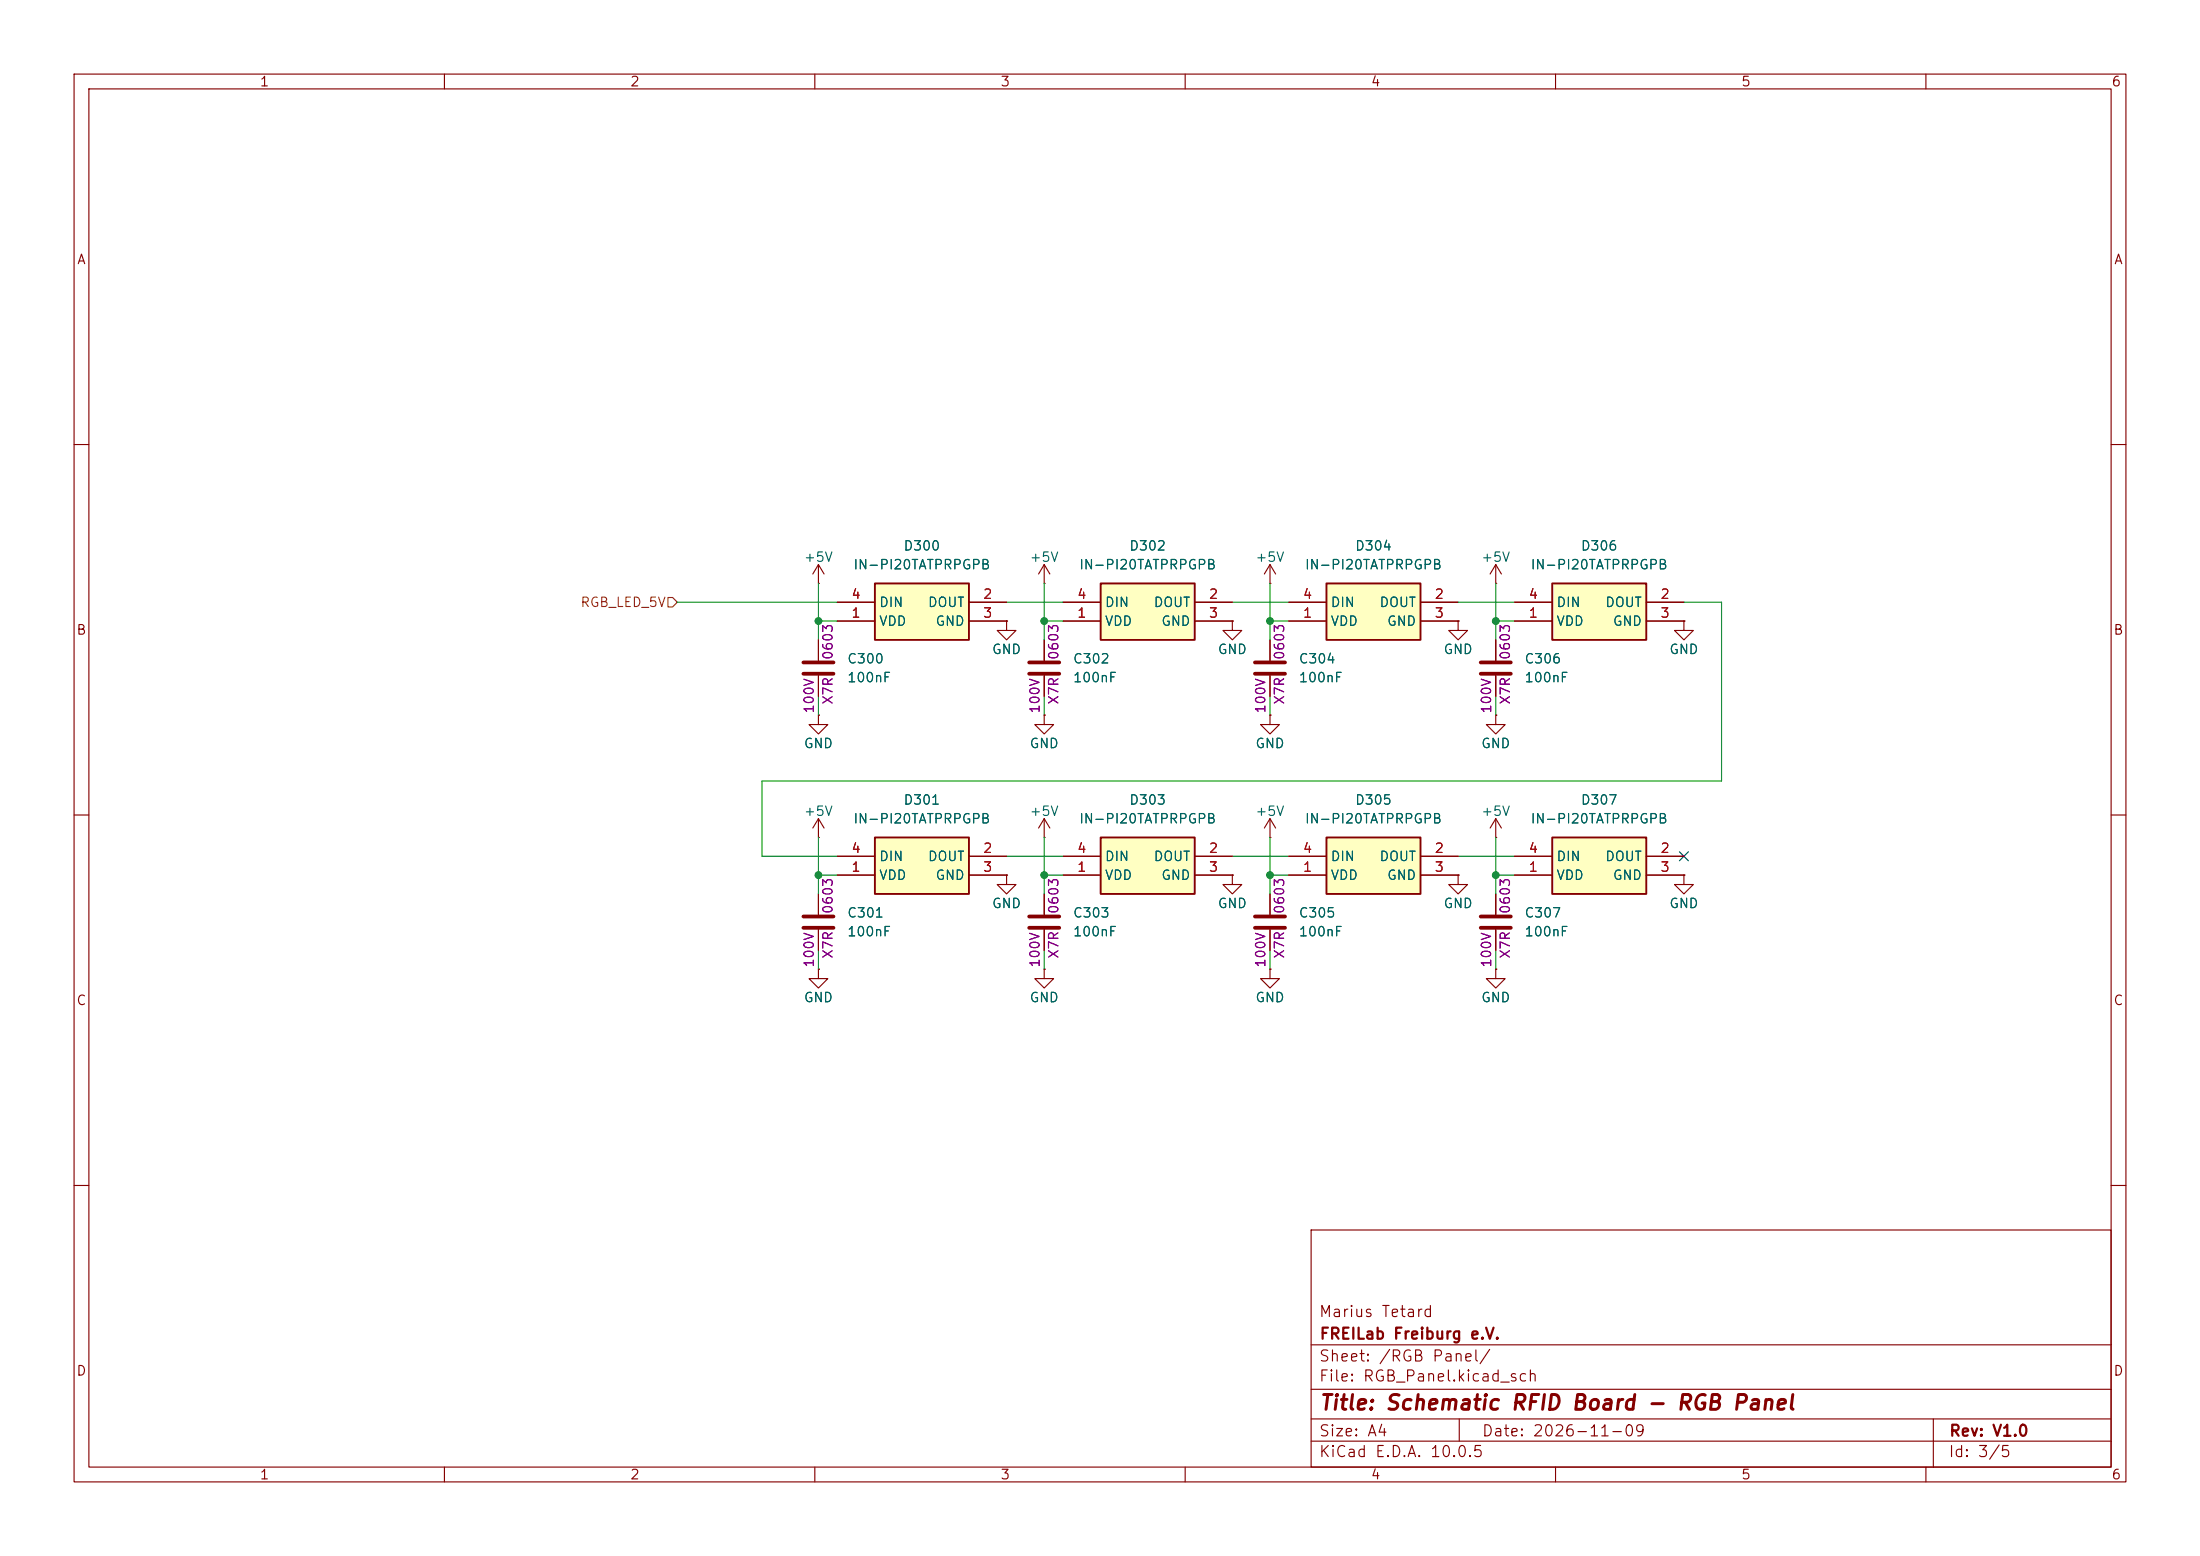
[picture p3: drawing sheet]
<svg xmlns="http://www.w3.org/2000/svg" width="297mm" height="210mm" viewBox="0 0 297 210" stroke-linecap="round" stroke-linejoin="round" font-family="sans-serif">
<g fill="none" stroke="#840000" stroke-width=".15">
<path d="M10 10h277v190h-277zM12 12h273v186h-273zM60 10v2M110 10v2M160 10v2M210 10v2M260 10v2M10 60h2M285 60h2M110.5 96.5v1.3h1.3l-1.3 1.3-1.3-1.3h1.3M110.5 96.5h.1M110.5 86.4v2.8"/>
<path d="M110.5 91.2v2.8M135.9 83.8v1.3h1.3l-1.3 1.3-1.3-1.3h1.3M135.9 83.8h.1M141 86.4v2.8M141 91.2v2.8M10 110h2M196.8 118.1v1.3h1.3l-1.3 1.3-1.2-1.3h1.2M196.8 118.1h.1M201.9 113h.1M201.9 110.5l-.7 1.3M201.9 110.5l.8 1.3M201.9 110.5v2.5"/>
<path d="M285 110h2M141 120.7v2.7M141 125.5v2.8M171.4 130.8v1.3h1.3l-1.3 1.3-1.2-1.3h1.2M171.4 130.8h.1M171.4 120.7v2.7M171.4 125.5v2.8M201.9 130.8v1.3h1.3l-1.3 1.3-1.2-1.3h1.2M201.9 130.8h.1M201.9 120.7v2.7M201.9 125.5v2.8M10 160h2"/>
<path d="M177 166h108v32h-108zM285 160h2M60 198v2M110 198v2M160 198v2M177 194.5h108M177 191.5h108M177 187.5h108M177 181.5h108M197 191.5v3M210 198v2M260 198v2"/>
<path d="M261 191.5v6.5"/>
</g>
<path d="M108.5 89.4h4M108.5 90.9h4M138.9 89.4h4.1M138.9 90.9h4.1M138.9 123.7h4.1M138.9 125.2h4.1M169.4 123.7h4.1M169.4 125.2h4.1M199.9 123.7h4.1M199.9 125.2h4.1" fill="none" stroke="#840000" stroke-width=".51"/>
<path d="M148.6 78.7h12.7v7.7h-12.7z" fill="#ffffc2"/>
<path d="M148.6 78.7h12.7v7.7h-12.7z" fill="none" stroke="#840000" stroke-width=".25"/>
<path d="M143.5 83.8h5.1M143.5 81.3h5.1M161.3 83.8h5.1M161.3 81.3h5.1M171.4 86.4v2.8M171.4 91.2v2.8M196.8 83.8v1.3h1.3l-1.3 1.3-1.2-1.3h1.2M196.8 83.8h.1" fill="none" stroke="#840000" stroke-width=".15"/>
<path d="M169.4 89.4h4.1M169.4 90.9h4.1" fill="none" stroke="#840000" stroke-width=".51"/>
<path d="M179.1 78.7h12.7v7.7h-12.7z" fill="#ffffc2"/>
<path d="M179.1 78.7h12.7v7.7h-12.7z" fill="none" stroke="#840000" stroke-width=".25"/>
<g fill="none" stroke="#840000" stroke-width=".15">
<path d="M171.4 78.7h.1M171.4 76.2l-.7 1.3M171.4 76.2l.8 1.3M171.4 76.2v2.5M171.4 96.5v1.3h1.3l-1.3 1.3-1.2-1.3h1.2M171.4 96.5h.1M174 83.8h5.1M174 81.3h5.1M191.8 83.8h5M191.8 81.3h5M110.5 113h.1M110.5 110.5l-.8 1.3"/>
<path d="M110.5 110.5l.8 1.3M110.5 110.5v2.5"/>
</g>
<path d="M118.1 113h12.7v7.7h-12.7z" fill="#ffffc2"/>
<path d="M118.1 113h12.7v7.7h-12.7z" fill="none" stroke="#840000" stroke-width=".25"/>
<g fill="none" stroke="#840000" stroke-width=".15">
<path d="M110.5 78.7h.1M110.5 76.2l-.8 1.3M110.5 76.2l.8 1.3M110.5 76.2v2.5M141 78.7h.1M141 76.2l-.8 1.3M141 76.2l.7 1.3M141 76.2v2.5M201.9 86.4v2.8M201.9 91.2v2.8M113 118.1h5.1M113 115.6h5.1"/>
<path d="M130.8 118.1h5.1M130.8 115.6h5.1M141 130.8v1.3h1.2l-1.2 1.3-1.3-1.3h1.3M141 130.8h.1"/>
</g>
<path d="M199.9 89.4h4.1M199.9 90.9h4.1" fill="none" stroke="#840000" stroke-width=".51"/>
<path d="M118.1 78.7h12.7v7.7h-12.7z" fill="#ffffc2"/>
<path d="M118.1 78.7h12.7v7.7h-12.7z" fill="none" stroke="#840000" stroke-width=".25"/>
<path d="M201.9 78.7h.1M201.9 76.2l-.7 1.3M201.9 76.2l.8 1.3M201.9 76.2v2.5M113 83.8h5.1M113 81.3h5.1M130.8 83.8h5.1M130.8 81.3h5.1M201.9 96.5v1.3h1.3l-1.3 1.3-1.2-1.3h1.2M201.9 96.5h.1M227.3 83.8v1.3h1.3l-1.3 1.3-1.2-1.3h1.2M227.3 83.8h.1" fill="none" stroke="#840000" stroke-width=".15"/>
<path d="M209.5 78.7h12.7v7.7h-12.7z" fill="#ffffc2"/>
<path d="M209.5 78.7h12.7v7.7h-12.7z" fill="none" stroke="#840000" stroke-width=".25"/>
<path d="M166.4 83.8v1.3h1.2l-1.2 1.3-1.3-1.3h1.3M166.4 83.8h.1M204.5 83.8h5M204.5 81.3h5M222.2 83.8h5.1M222.2 81.3h5.1M227.3 118.1v1.3h1.3l-1.3 1.3-1.2-1.3h1.2M227.3 118.1h.1M110.5 130.8v1.3h1.3l-1.3 1.3-1.3-1.3h1.3M110.5 130.8h.1M110.5 120.7v2.7M110.5 125.5v2.8" fill="none" stroke="#840000" stroke-width=".15"/>
<path d="M108.5 123.7h4M108.5 125.2h4" fill="none" stroke="#840000" stroke-width=".51"/>
<path d="M209.5 113h12.7v7.7h-12.7z" fill="#ffffc2"/>
<path d="M209.5 113h12.7v7.7h-12.7z" fill="none" stroke="#840000" stroke-width=".25"/>
<path d="M204.5 118.1h5M204.5 115.6h5M222.2 118.1h5.1M222.2 115.6h5.1" fill="none" stroke="#840000" stroke-width=".15"/>
<path d="M179.1 113h12.7v7.7h-12.7z" fill="#ffffc2"/>
<path d="M179.1 113h12.7v7.7h-12.7z" fill="none" stroke="#840000" stroke-width=".25"/>
<path d="M166.4 118.1v1.3h1.2l-1.2 1.3-1.3-1.3h1.3M166.4 118.1h.1M174 118.1h5.1M174 115.6h5.1M191.8 118.1h5M191.8 115.6h5" fill="none" stroke="#840000" stroke-width=".15"/>
<path d="M148.6 113h12.7v7.7h-12.7z" fill="#ffffc2"/>
<path d="M148.6 113h12.7v7.7h-12.7z" fill="none" stroke="#840000" stroke-width=".25"/>
<g fill="none" stroke="#840000" stroke-width=".15">
<path d="M110.5 96.5h.1M110.5 86.4v2.8M110.5 91.2v2.8M113 83.8h5.1M113 81.3h5.1M130.8 83.8h5.1M130.8 81.3h5.1M135.9 83.8h.1M141 96.5v1.3h1.2l-1.2 1.3-1.3-1.3h1.3M141 96.5h.1M141 86.4v2.8M141 91.2v2.8"/>
<path d="M143.5 83.8h5.1M143.5 81.3h5.1M161.3 83.8h5.1M161.3 81.3h5.1M166.4 83.8h.1M171.4 96.5h.1M171.4 86.4v2.8M171.4 91.2v2.8M174 83.8h5.1M174 81.3h5.1M191.8 83.8h5M191.8 81.3h5"/>
<path d="M196.8 83.8h.1M201.9 96.5h.1M201.9 86.4v2.8M201.9 91.2v2.8M204.5 83.8h5M204.5 81.3h5M222.2 83.8h5.1M222.2 81.3h5.1M227.3 83.8h.1M113 118.1h5.1M113 115.6h5.1M130.8 118.1h5.1"/>
<path d="M130.8 115.6h5.1M135.9 118.1v1.3h1.3l-1.3 1.3-1.3-1.3h1.3M135.9 118.1h.1M141 113h.1M141 110.5l-.8 1.3M141 110.5l.7 1.3M141 110.5v2.5M143.5 118.1h5.1M143.5 115.6h5.1M161.3 118.1h5.1M161.3 115.6h5.1M166.4 118.1h.1"/>
<path d="M171.4 113h.1M171.4 110.5l-.7 1.3M171.4 110.5l.8 1.3M171.4 110.5v2.5M174 118.1h5.1M174 115.6h5.1M191.8 118.1h5M191.8 115.6h5M196.8 118.1h.1M204.5 118.1h5M204.5 115.6h5M222.2 118.1h5.1"/>
<path d="M222.2 115.6h5.1M227.3 118.1h.1M110.5 130.8h.1M110.5 120.7v2.7M110.5 125.5v2.8M141 130.8h.1M141 120.7v2.7M141 125.5v2.8M171.4 130.8h.1M171.4 120.7v2.7M171.4 125.5v2.8M201.9 130.8h.1"/>
<path d="M201.9 120.7v2.7M201.9 125.5v2.8"/>
</g>
<path d="M90.2 80.6h.6l.6 .7-.6 .6h-.6z" fill="none" stroke="#725600" stroke-width=".15"/>
<g fill="none" stroke="#009600" stroke-width=".15">
<path d="M110.5 78.7v7.7M141 78.7v7.7M171.4 78.7v7.7M201.9 78.7v7.7M91.4 81.3h21.6M110.5 94v2.5M110.5 83.8h2.5M135.9 81.3h7.6M141 94v2.5M141 83.8h2.5M166.4 81.3h7.6M171.4 94v2.5"/>
<path d="M171.4 83.8h2.6M196.8 81.3h7.7M201.9 94v2.5M201.9 83.8h2.6M227.3 81.3h5.1v24.1h-129.5v10.2h10.1M110.5 118.1h2.5M110.5 113v7.7M135.9 115.6h7.6M141 118.1h2.5M141 113v7.7M166.4 115.6h7.6M171.4 118.1h2.6"/>
<path d="M171.4 113v7.7M196.8 115.6h7.7M201.9 113v7.7M201.9 118.1h2.6M110.5 128.3v2.5M141 128.3v2.5M171.4 128.3v2.5M201.9 128.3v2.5"/>
</g>
<path d="M226.7 115l1.2 1.2M227.9 115l-1.2 1.2" fill="none" stroke="#000084" stroke-width=".15"/>
<g fill="#009600" stroke="#009600" stroke-width=".14">
<circle cx="201.9" cy="83.8" r=".46"/>
<circle cx="201.9" cy="118.1" r=".46"/>
<circle cx="171.4" cy="83.8" r=".46"/>
<circle cx="171.4" cy="118.1" r=".46"/>
<circle cx="141" cy="118.1" r=".46"/>
<circle cx="110.5" cy="118.1" r=".46"/>
<circle cx="141" cy="83.8" r=".46"/>
<circle cx="110.5" cy="83.8" r=".46"/>
</g>
<text font-size="2" fill="#840000" x="178" y="190.8">Title: Schematic RFID Board - RGB Panel</text>
<g font-size="1.5" fill="#840000">
<text x="178" y="178.1">Marius Tetard</text>
<text x="178" y="184.1">Sheet: /RGB Panel/</text>
<text x="178" y="181.1">FREILab Freiburg e.V.</text>
<text x="178" y="186.8">File: RGB_Panel.kicad_sch</text>
<text x="178" y="197">KiCad E.D.A. 10.0.5</text>
<text x="178" y="194.2">Size: A4</text>
<text x="200" y="194.2">Date: 2026-11-09</text>
<text x="263" y="197">Id: 3/5</text>
<text x="263" y="194.2">Rev: V1.0</text>
</g>
<g font-size="1.3" fill="#840000">
<text x="35" y="12">1</text>
<text x="85" y="12">2</text>
<text x="135" y="12">3</text>
<text x="185" y="12">4</text>
<text x="235" y="12">5</text>
<text x="285" y="12">6</text>
<text x="10.3" y="36">A</text>
<text x="285.3" y="36">A</text>
<text x="10.2" y="86">B</text>
<text x="285.2" y="86">B</text>
<text x="10.2" y="136">C</text>
<text x="285.2" y="136">C</text>
<text x="10.2" y="186">D</text>
<text x="285.2" y="186">D</text>
<text x="35" y="200">1</text>
<text x="85" y="200">2</text>
<text x="135" y="200">3</text>
<text x="185" y="200">4</text>
<text x="235" y="200">5</text>
<text x="285" y="200">6</text>
</g>
<g font-size="1.3" fill="#006464">
<text x="108.4" y="76.1">+5V</text>
<text x="115.1" y="77.2">IN-PI20TATPRPGPB</text>
<text x="121.9" y="74.6">D300</text>
<text x="138.9" y="76.1">+5V</text>
<text x="145.6" y="77.2">IN-PI20TATPRPGPB</text>
<text x="152.4" y="74.6">D302</text>
<text x="169.4" y="76.1">+5V</text>
<text x="176.1" y="77.2">IN-PI20TATPRPGPB</text>
<text x="182.8" y="74.6">D304</text>
<text x="199.9" y="76.1">+5V</text>
<text x="206.6" y="77.2">IN-PI20TATPRPGPB</text>
<text x="213.3" y="74.6">D306</text>
<text x="118.6" y="82.2">DIN</text>
<text x="125.2" y="82.2">DOUT</text>
<text x="149.1" y="82.2">DIN</text>
<text x="155.7" y="82.2">DOUT</text>
<text x="179.6" y="82.2">DIN</text>
<text x="186.1" y="82.2">DOUT</text>
<text x="210" y="82.2">DIN</text>
<text x="216.6" y="82.2">DOUT</text>
<text x="114.3" y="89.9">C300</text>
<text x="118.6" y="84.8">VDD</text>
<text x="126.2" y="84.8">GND</text>
<text x="133.8" y="88.6">GND</text>
<text x="144.8" y="89.9">C302</text>
<text x="149.1" y="84.8">VDD</text>
<text x="156.7" y="84.8">GND</text>
<text x="164.3" y="88.6">GND</text>
<text x="175.2" y="89.9">C304</text>
<text x="179.6" y="84.8">VDD</text>
<text x="187.2" y="84.8">GND</text>
<text x="194.8" y="88.6">GND</text>
<text x="205.7" y="89.9">C306</text>
<text x="210" y="84.8">VDD</text>
<text x="217.6" y="84.8">GND</text>
<text x="225.3" y="88.6">GND</text>
<text x="114.3" y="92.4">100nF</text>
<text x="144.8" y="92.4">100nF</text>
<text x="175.2" y="92.4">100nF</text>
<text x="205.7" y="92.4">100nF</text>
<text x="108.4" y="101.3">GND</text>
<text x="138.9" y="101.3">GND</text>
<text x="169.4" y="101.3">GND</text>
<text x="199.9" y="101.3">GND</text>
<text x="108.4" y="110.4">+5V</text>
<text x="115.1" y="111.5">IN-PI20TATPRPGPB</text>
<text x="121.9" y="108.9">D301</text>
<text x="138.9" y="110.4">+5V</text>
<text x="145.6" y="111.5">IN-PI20TATPRPGPB</text>
<text x="152.4" y="108.9">D303</text>
<text x="169.4" y="110.4">+5V</text>
<text x="176.1" y="111.5">IN-PI20TATPRPGPB</text>
<text x="182.8" y="108.9">D305</text>
<text x="199.9" y="110.4">+5V</text>
<text x="206.6" y="111.5">IN-PI20TATPRPGPB</text>
<text x="213.3" y="108.9">D307</text>
<text x="118.6" y="119.1">VDD</text>
<text x="118.6" y="116.5">DIN</text>
<text x="125.2" y="116.5">DOUT</text>
<text x="126.2" y="119.1">GND</text>
<text x="149.1" y="119.1">VDD</text>
<text x="149.1" y="116.5">DIN</text>
<text x="155.7" y="116.5">DOUT</text>
<text x="156.7" y="119.1">GND</text>
<text x="179.6" y="119.1">VDD</text>
<text x="179.6" y="116.5">DIN</text>
<text x="186.1" y="116.5">DOUT</text>
<text x="187.2" y="119.1">GND</text>
<text x="210" y="119.1">VDD</text>
<text x="210" y="116.5">DIN</text>
<text x="216.6" y="116.5">DOUT</text>
<text x="217.6" y="119.1">GND</text>
<text x="114.3" y="124.2">C301</text>
<text x="133.8" y="122.9">GND</text>
<text x="144.8" y="124.2">C303</text>
<text x="164.3" y="122.9">GND</text>
<text x="175.2" y="124.2">C305</text>
<text x="194.8" y="122.9">GND</text>
<text x="205.7" y="124.2">C307</text>
<text x="225.3" y="122.9">GND</text>
<text x="114.3" y="126.7">100nF</text>
<text x="144.8" y="126.7">100nF</text>
<text x="175.2" y="126.7">100nF</text>
<text x="205.7" y="126.7">100nF</text>
<text x="108.4" y="135.6">GND</text>
<text x="138.9" y="135.6">GND</text>
<text x="169.4" y="135.6">GND</text>
<text x="199.9" y="135.6">GND</text>
</g>
<text font-size="1.3" fill="#725600" x="78.3" y="82.2">RGB_LED_5V</text>
<g font-size="1.3" fill="#a90000">
<text x="114.8" y="83.7">1</text>
<text x="114.8" y="81.1">4</text>
<text x="132.6" y="81.1">2</text>
<text x="132.6" y="83.7">3</text>
<text x="145.3" y="83.7">1</text>
<text x="145.3" y="81.1">4</text>
<text x="163.1" y="81.1">2</text>
<text x="163.1" y="83.7">3</text>
<text x="175.8" y="83.7">1</text>
<text x="175.8" y="81.1">4</text>
<text x="193.6" y="81.1">2</text>
<text x="193.6" y="83.7">3</text>
<text x="206.3" y="83.7">1</text>
<text x="206.3" y="81.1">4</text>
<text x="224.1" y="81.1">2</text>
<text x="224.1" y="83.7">3</text>
<text x="114.8" y="118">1</text>
<text x="114.8" y="115.4">4</text>
<text x="132.6" y="115.4">2</text>
<text x="132.6" y="118">3</text>
<text x="145.3" y="118">1</text>
<text x="145.3" y="115.4">4</text>
<text x="163.1" y="115.4">2</text>
<text x="163.1" y="118">3</text>
<text x="175.8" y="118">1</text>
<text x="175.8" y="115.4">4</text>
<text x="193.6" y="115.4">2</text>
<text x="193.6" y="118">3</text>
<text x="206.3" y="118">1</text>
<text x="206.3" y="115.4">4</text>
<text x="224.1" y="115.4">2</text>
<text x="224.1" y="118">3</text>
</g>
<g font-size="1.3" fill="#840084">
<text x="112.7" y="89.2" transform="rotate(-90 112.7 89.2)">0603</text>
<text x="143.2" y="89.2" transform="rotate(-90 143.2 89.2)">0603</text>
<text x="173.7" y="89.2" transform="rotate(-90 173.7 89.2)">0603</text>
<text x="204.2" y="89.2" transform="rotate(-90 204.2 89.2)">0603</text>
<text x="112.7" y="95.2" transform="rotate(-90 112.7 95.2)">X7R</text>
<text x="143.2" y="95.2" transform="rotate(-90 143.2 95.2)">X7R</text>
<text x="173.7" y="95.2" transform="rotate(-90 173.7 95.2)">X7R</text>
<text x="204.2" y="95.2" transform="rotate(-90 204.2 95.2)">X7R</text>
<text x="110.2" y="96.4" transform="rotate(-90 110.2 96.4)">100V</text>
<text x="140.7" y="96.4" transform="rotate(-90 140.7 96.4)">100V</text>
<text x="171.1" y="96.4" transform="rotate(-90 171.1 96.4)">100V</text>
<text x="201.6" y="96.4" transform="rotate(-90 201.6 96.4)">100V</text>
<text x="112.7" y="123.5" transform="rotate(-90 112.7 123.5)">0603</text>
<text x="143.2" y="123.5" transform="rotate(-90 143.2 123.5)">0603</text>
<text x="173.7" y="123.5" transform="rotate(-90 173.7 123.5)">0603</text>
<text x="204.2" y="123.5" transform="rotate(-90 204.2 123.5)">0603</text>
<text x="110.2" y="130.7" transform="rotate(-90 110.2 130.7)">100V</text>
<text x="112.7" y="129.5" transform="rotate(-90 112.7 129.5)">X7R</text>
<text x="140.7" y="130.7" transform="rotate(-90 140.7 130.7)">100V</text>
<text x="143.2" y="129.5" transform="rotate(-90 143.2 129.5)">X7R</text>
<text x="171.1" y="130.7" transform="rotate(-90 171.1 130.7)">100V</text>
<text x="173.7" y="129.5" transform="rotate(-90 173.7 129.5)">X7R</text>
<text x="201.6" y="130.7" transform="rotate(-90 201.6 130.7)">100V</text>
<text x="204.2" y="129.5" transform="rotate(-90 204.2 129.5)">X7R</text>
</g>
</svg>
